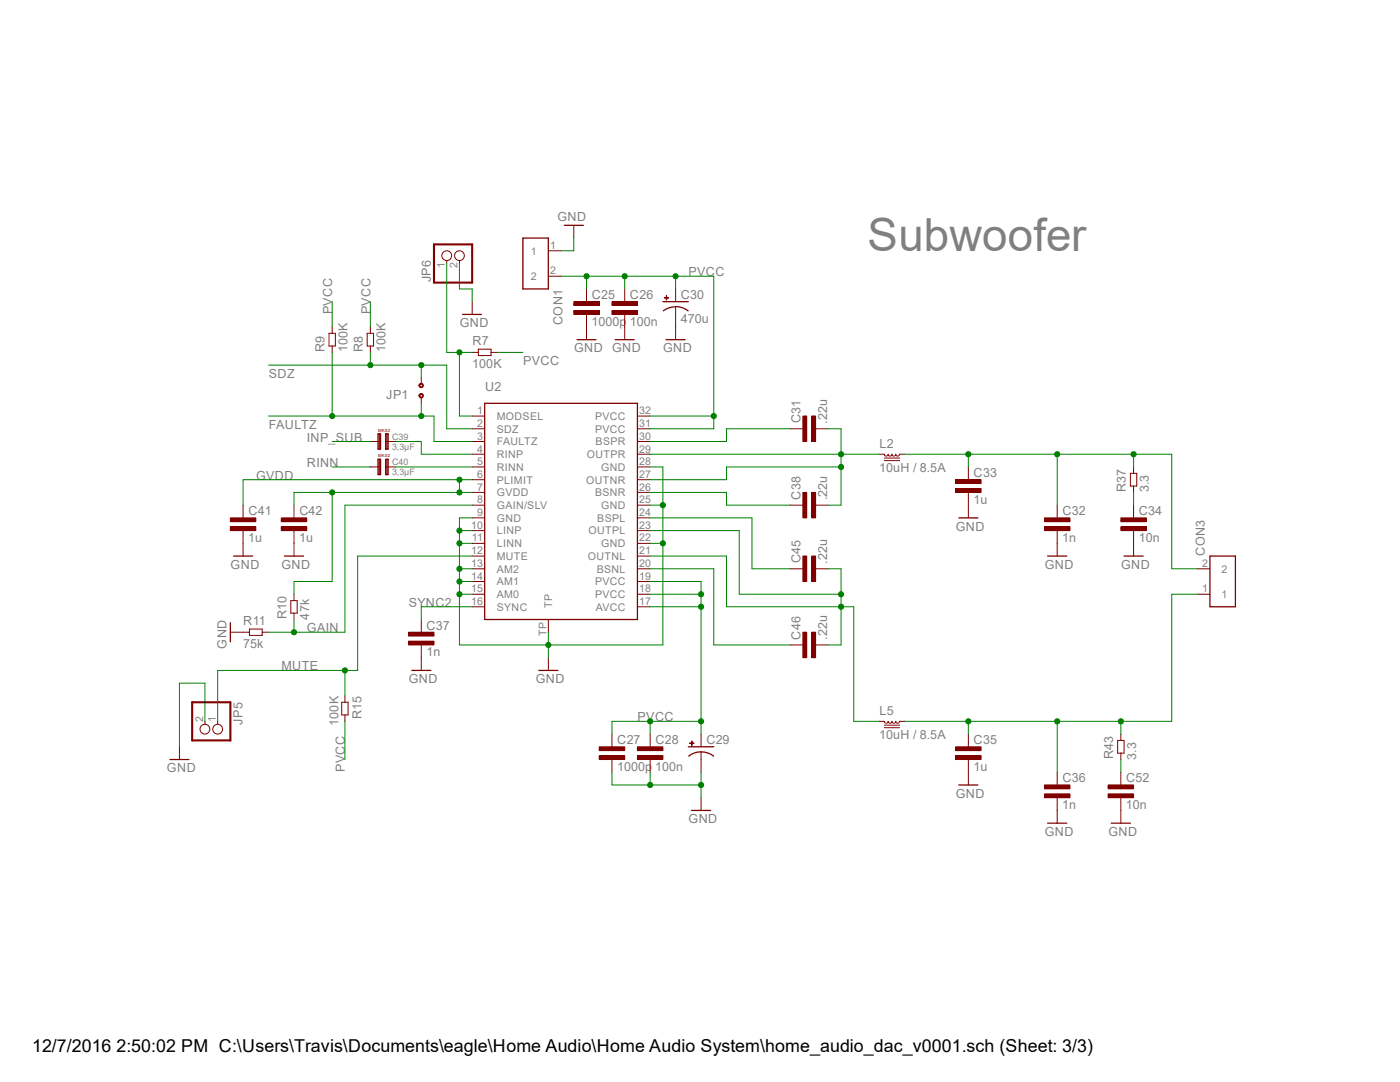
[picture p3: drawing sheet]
<svg xmlns="http://www.w3.org/2000/svg" width="279mm" height="216mm" viewBox="0 0 279 216" stroke-linecap="round" stroke-linejoin="round" font-family="sans-serif">
<g fill="none" stroke="#800000" stroke-width=".2">
<path d="M94.2 83h2.5M94.2 85.6h2.5M94.2 88.1h2.5M94.2 90.6h2.5M94.2 93.2h2.5M94.2 95.7h2.5M94.2 98.3h2.5M127.2 83h2.6M127.2 85.6h2.6M127.2 88.1h2.6M127.2 90.6h2.6M127.2 93.2h2.6"/>
<path d="M127.2 95.7h2.6M127.2 98.3h2.6M94.2 100.8h2.5M94.2 103.3h2.5M94.2 105.9h2.5M94.2 108.4h2.5M94.2 111h2.5M94.2 113.5h2.5M94.2 116h2.5M94.2 118.6h2.5M127.2 100.8h2.6M127.2 103.3h2.6"/>
<path d="M127.2 105.9h2.6M127.2 108.4h2.6M127.2 111h2.6M127.2 113.5h2.6M127.2 116h2.6M127.2 118.6h2.6M94.2 121.1h2.5M109.4 123.6v2.6M127.2 121.1h2.6"/>
</g>
<path d="M96.7 80.5h30.5v43.1h-30.5z" fill="none" stroke="#800000" stroke-width=".25"/>
<path d="M83.7 78.7l.2-.2 .5 .2 .1 .3-.3 .4h-.3l-.3-.4 .6-.3a.31 .31 0 0 1 .1 .3 .31 .31 0 0 1-.1 .2l-.6-.2z" fill-rule="evenodd" fill="#800000"/>
<path d="M83.7 78.7l.2-.2 .5 .2 .1 .3-.3 .4h-.3l-.3-.4 .6-.3a.31 .31 0 0 1 .1 .3 .31 .31 0 0 1-.1 .2l-.6-.2z" fill="none" stroke="#800000" stroke-width=".2"/>
<path d="M83.7 76.7l.2-.2 .5 .2 .1 .2-.3 .4h-.3l-.3-.4 .6-.2a.31 .31 0 0 1 .1 .2 .31 .31 0 0 1-.1 .3l-.6-.3z" fill-rule="evenodd" fill="#800000"/>
<g fill="none" stroke="#800000" stroke-width=".2">
<path d="M65.7 66.5h1.2v2.5h-1.2zM66.3 65.2v1.3M66.3 69v1.3M73.3 66.5h1.2v2.5h-1.2zM73.9 65.2v1.3M73.9 69v1.3M83.7 76.7l.2-.2 .5 .2 .1 .2-.3 .4h-.3l-.3-.4 .6-.2a.31 .31 0 0 1 .1 .2 .31 .31 0 0 1-.1 .3l-.6-.3zM84.1 75.4v1M84.1 79.5v1M94.2 70.3h1.3M95.5 69.7h2.5v1.3h-2.5zM98 70.3h1.3"/>
<path d="M73.9 88.1h2M73.9 93.2h2M77 88.1h2M77 93.2h2M48.5 100.8v2.5M48.5 105.9v2.5M109.4 131.2v2.6"/>
</g>
<path d="M75.4 86.6h.5v3h-.5zM75.4 91.7h.5v3h-.5zM75.7 86.6v3M75.7 91.7v3M77 86.6h.5v3h-.5zM77 91.7h.5v3h-.5zM77.2 86.6v3M77.2 91.7v3M107.5 133.8h3.8" fill="none" stroke="#800000" stroke-width=".25"/>
<path d="M46 103.3h5.1v.5h-5.1z" fill-rule="evenodd" fill="#800000"/>
<path d="M46 103.3h5.1v.5h-5.1z" fill="none" stroke="#800000" stroke-width=".2"/>
<path d="M46 105.4h5.1v.5h-5.1z" fill-rule="evenodd" fill="#800000"/>
<path d="M46 105.4h5.1v.5h-5.1zM46 105.1h5.1v.3h-5.1zM46 103.8h5.1v.3h-5.1zM48.5 108.4v2.6M58.7 100.8v2.5M58.7 105.9v2.5" fill="none" stroke="#800000" stroke-width=".2"/>
<path d="M46 105.2h5.1M46 104h5.1M46.6 111h3.8" fill="none" stroke="#800000" stroke-width=".25"/>
<path d="M56.1 103.3h5.1v.5h-5.1z" fill-rule="evenodd" fill="#800000"/>
<path d="M56.1 103.3h5.1v.5h-5.1z" fill="none" stroke="#800000" stroke-width=".2"/>
<path d="M56.1 105.4h5.1v.5h-5.1z" fill-rule="evenodd" fill="#800000"/>
<g fill="none" stroke="#800000" stroke-width=".2">
<path d="M89.2 52v.6M91.7 52v.6M109.4 50h2.6M109.4 55.1h2.6M114.5 45v2.5M117.1 57.7v2.5M94.2 60.2v2.5M117.1 62.7v2.5M56.1 105.4h5.1v.5h-5.1zM56.1 105.1h5.1v.3h-5.1zM56.1 103.8h5.1v.3h-5.1zM58 119.8h1.3v2.5h-1.3z"/>
<path d="M58.7 108.4v2.6M58.7 118.6v1.2M46 126.2h3.8M49.8 125.5h2.5v1.3h-2.5zM52.3 126.2h1.3M58.7 122.3v1.3M68.8 138.9v1.2M35.8 149v2.6M40.9 143.9v.6M43.4 143.9v.6M68.2 140.1h1.3v2.6h-1.3zM68.8 142.7v1.2"/>
<path d="M139.9 159.2v2.5"/>
<circle cx="89.2" cy="51" r=".98"/>
<circle cx="91.7" cy="51" r=".98"/>
<circle cx="40.9" cy="145.5" r=".98"/>
<circle cx="43.4" cy="145.5" r=".98"/>
</g>
<path d="M104.4 47.5h5v10.2h-5zM112.6 45h3.8M92.3 62.7h3.8M56.1 105.2h5.1M56.1 104h5.1M56.8 111h3.8M46 124.2v3.9M33.9 151.6h3.8M138 161.7h3.8" fill="none" stroke="#800000" stroke-width=".25"/>
<path d="M86.6 48.8h7.6v7.6h-7.6zM38.4 140.1h7.6v7.6h-7.6z" fill="none" stroke="#800000" stroke-width=".42"/>
<path d="M114.5 60.2h5.1v.5h-5.1z" fill-rule="evenodd" fill="#800000"/>
<path d="M114.5 60.2h5.1v.5h-5.1z" fill="none" stroke="#800000" stroke-width=".2"/>
<path d="M114.5 62.2h5.1v.5h-5.1z" fill-rule="evenodd" fill="#800000"/>
<path d="M124.7 57.7v2.5M114.5 62.2h5.1v.5h-5.1zM114.5 62h5.1v.2h-5.1zM114.5 60.7h5.1v.3h-5.1zM124.7 62.7v2.5" fill="none" stroke="#800000" stroke-width=".2"/>
<path d="M114.5 62.1h5.1M114.5 60.8h5.1" fill="none" stroke="#800000" stroke-width=".25"/>
<path d="M122.1 60.2h5.1v.5h-5.1z" fill-rule="evenodd" fill="#800000"/>
<path d="M122.1 60.2h5.1v.5h-5.1z" fill="none" stroke="#800000" stroke-width=".2"/>
<path d="M122.1 62.2h5.1v.5h-5.1z" fill-rule="evenodd" fill="#800000"/>
<path d="M122.1 62.2h5.1v.5h-5.1zM122.1 62h5.1v.2h-5.1zM122.1 60.7h5.1v.3h-5.1zM122.1 146.5v2.5M122.1 151.6v2.5" fill="none" stroke="#800000" stroke-width=".2"/>
<path d="M122.1 62.1h5.1M122.1 60.8h5.1" fill="none" stroke="#800000" stroke-width=".25"/>
<path d="M119.6 149h5.1v.5h-5.1z" fill-rule="evenodd" fill="#800000"/>
<path d="M119.6 149h5.1v.5h-5.1z" fill="none" stroke="#800000" stroke-width=".2"/>
<path d="M119.6 151h5.1v.6h-5.1z" fill-rule="evenodd" fill="#800000"/>
<path d="M119.6 151h5.1v.6h-5.1zM119.6 150.8h5.1v.2h-5.1zM119.6 149.5h5.1v.3h-5.1zM129.8 146.5v2.5M129.8 151.6v2.5" fill="none" stroke="#800000" stroke-width=".2"/>
<path d="M119.6 150.9h5.1M119.6 149.6h5.1" fill="none" stroke="#800000" stroke-width=".25"/>
<path d="M127.2 149h5.1v.5h-5.1z" fill-rule="evenodd" fill="#800000"/>
<path d="M127.2 149h5.1v.5h-5.1z" fill="none" stroke="#800000" stroke-width=".2"/>
<path d="M127.2 151h5.1v.6h-5.1z" fill-rule="evenodd" fill="#800000"/>
<path d="M117.1 65.2v2.6M124.7 65.2v2.6M127.2 151h5.1v.6h-5.1zM127.2 150.8h5.1v.2h-5.1zM127.2 149.5h5.1v.3h-5.1zM139.9 150v1.6" fill="none" stroke="#800000" stroke-width=".2"/>
<path d="M115.1 67.8h3.9M122.8 67.8h3.8M127.2 150.9h5.1M127.2 149.6h5.1M137.4 149h5.1M137.5 150.9a4 4 0 0 1 4.9 0" fill="none" stroke="#800000" stroke-width=".25"/>
<path d="M137.7 148.3h.8z" fill-rule="evenodd" fill="#800000"/>
<path d="M137.7 148.3h.8z" fill="none" stroke="#800000" stroke-width=".2"/>
<path d="M138 147.9l.1 .8z" fill-rule="evenodd" fill="#800000"/>
<path d="M134.8 61.2v1.5M138 147.9l.1 .8zM139.9 146.5v2.5M139.9 151.6v2.5" fill="none" stroke="#800000" stroke-width=".2"/>
<path d="M132.3 60.2h5.1M134.8 61.2a4 4 0 0 1 2.5 .8M134.8 61.2a4.1 4.1 0 0 0-2.4 .8" fill="none" stroke="#800000" stroke-width=".25"/>
<path d="M132.6 59.4l.8 .1z" fill-rule="evenodd" fill="#800000"/>
<path d="M132.6 59.4l.8 .1z" fill="none" stroke="#800000" stroke-width=".2"/>
<path d="M133 59l.1 .9z" fill-rule="evenodd" fill="#800000"/>
<path d="M133 59l.1 .9zM134.8 57.7v2.5M134.8 62.7v5.1M157.7 85.6h2.5M162.8 85.6h2.5" fill="none" stroke="#800000" stroke-width=".2"/>
<path d="M132.9 67.8h3.8" fill="none" stroke="#800000" stroke-width=".25"/>
<path d="M160.2 83h.5v5.1h-.5z" fill-rule="evenodd" fill="#800000"/>
<path d="M160.2 83h.5v5.1h-.5z" fill="none" stroke="#800000" stroke-width=".2"/>
<path d="M162.3 83h.5v5.1h-.5z" fill-rule="evenodd" fill="#800000"/>
<path d="M160.7 83h.3v5.1h-.3zM162 83h.3v5.1h-.3zM162.3 83h.5v5.1h-.5zM175.5 90.6h1v.2a.4 .4 0 0 0 .5 .2 .4 .4 0 0 0 .2-.4l.1 .2a.4 .4 0 0 0 .4 .2 .4 .4 0 0 0 .3-.4l.1 .2a.4 .4 0 0 0 .4 .2 .4 .4 0 0 0 .3-.4v.2a.4 .4 0 0 0 .5 .2 .4 .4 0 0 0 .2-.4h1.1M176.5 91.4h3M176.5 91.9h3M193.3 93.2v2.5M193.3 98.3v2.5" fill="none" stroke="#800000" stroke-width=".2"/>
<path d="M160.9 83v5.1M162.1 83v5.1" fill="none" stroke="#800000" stroke-width=".25"/>
<path d="M190.7 95.7h5.1v.5h-5.1z" fill-rule="evenodd" fill="#800000"/>
<path d="M190.7 95.7h5.1v.5h-5.1z" fill="none" stroke="#800000" stroke-width=".2"/>
<path d="M190.7 97.7h5.1v.6h-5.1z" fill-rule="evenodd" fill="#800000"/>
<path d="M190.7 97.7h5.1v.6h-5.1zM190.7 97.5h5.1v.2h-5.1zM190.7 96.2h5.1v.3h-5.1zM193.3 100.8v2.5M226.2 100.8v2.5M226.2 105.9v2.5" fill="none" stroke="#800000" stroke-width=".2"/>
<path d="M190.7 97.6h5.1M190.7 96.4h5.1M191.3 103.3h3.9" fill="none" stroke="#800000" stroke-width=".25"/>
<path d="M223.7 103.3h5.1v.5h-5.1z" fill-rule="evenodd" fill="#800000"/>
<path d="M223.7 103.3h5.1v.5h-5.1z" fill="none" stroke="#800000" stroke-width=".2"/>
<path d="M223.7 105.4h5.1v.5h-5.1z" fill-rule="evenodd" fill="#800000"/>
<path d="M225.6 94.4h1.3v2.6h-1.3zM226.2 93.2v1.2M226.2 97v1.3M157.7 100.8h2.5M162.8 100.8h2.5M223.7 105.4h5.1v.5h-5.1zM223.7 105.1h5.1v.3h-5.1zM223.7 103.8h5.1v.3h-5.1zM226.2 108.4v2.6" fill="none" stroke="#800000" stroke-width=".2"/>
<path d="M223.7 105.2h5.1M223.7 104h5.1M224.3 111h3.8" fill="none" stroke="#800000" stroke-width=".25"/>
<path d="M160.2 98.3h.5v5h-.5z" fill-rule="evenodd" fill="#800000"/>
<path d="M160.2 98.3h.5v5h-.5z" fill="none" stroke="#800000" stroke-width=".2"/>
<path d="M162.3 98.3h.5v5h-.5z" fill-rule="evenodd" fill="#800000"/>
<path d="M160.7 98.3h.3v5h-.3zM162 98.3h.3v5h-.3zM162.3 98.3h.5v5h-.5zM157.7 113.5h2.5M162.8 113.5h2.5" fill="none" stroke="#800000" stroke-width=".2"/>
<path d="M160.9 98.3v5M162.1 98.3v5" fill="none" stroke="#800000" stroke-width=".25"/>
<path d="M160.2 111h.5v5h-.5z" fill-rule="evenodd" fill="#800000"/>
<path d="M160.2 111h.5v5h-.5z" fill="none" stroke="#800000" stroke-width=".2"/>
<path d="M162.3 111h.5v5h-.5z" fill-rule="evenodd" fill="#800000"/>
<path d="M160.7 111h.3v5h-.3zM162 111h.3v5h-.3zM162.3 111h.5v5h-.5zM157.7 128.7h2.5M162.8 128.7h2.5" fill="none" stroke="#800000" stroke-width=".2"/>
<path d="M160.9 111v5M162.1 111v5" fill="none" stroke="#800000" stroke-width=".25"/>
<path d="M160.2 126.2h.5v5h-.5z" fill-rule="evenodd" fill="#800000"/>
<path d="M160.2 126.2h.5v5h-.5z" fill="none" stroke="#800000" stroke-width=".2"/>
<path d="M162.3 126.2h.5v5h-.5z" fill-rule="evenodd" fill="#800000"/>
<path d="M160.7 126.2h.3v5h-.3zM162 126.2h.3v5h-.3zM162.3 126.2h.5v5h-.5zM175.5 143.9h1v.2a.4 .4 0 0 0 .5 .2 .4 .4 0 0 0 .2-.4l.1 .2a.4 .4 0 0 0 .4 .2 .4 .4 0 0 0 .3-.4l.1 .2a.4 .4 0 0 0 .4 .2 .4 .4 0 0 0 .3-.4v.2a.4 .4 0 0 0 .5 .2 .4 .4 0 0 0 .2-.4h1.1M176.5 144.7h3M176.5 145.2h3M223.7 154.1v2.5M223.7 159.2v2.5" fill="none" stroke="#800000" stroke-width=".2"/>
<path d="M160.9 126.2v5M162.1 126.2v5" fill="none" stroke="#800000" stroke-width=".25"/>
<path d="M221.1 156.6h5.1v.5h-5.1z" fill-rule="evenodd" fill="#800000"/>
<path d="M221.1 156.6h5.1v.5h-5.1z" fill="none" stroke="#800000" stroke-width=".2"/>
<path d="M221.1 158.7h5.1v.5h-5.1z" fill-rule="evenodd" fill="#800000"/>
<path d="M211 100.8v2.5M211 105.9v2.5M238.9 118.6h2.6M238.9 113.5h2.6M221.1 158.7h5.1v.5h-5.1zM221.1 158.4h5.1v.3h-5.1zM221.1 157.1h5.1v.3h-5.1zM223.1 147.7h1.2v2.6h-1.2zM223.7 146.5v1.2M223.7 150.3v1.3M223.7 161.7v2.6" fill="none" stroke="#800000" stroke-width=".2"/>
<path d="M241.5 111h5v10.1h-5zM221.1 158.5h5.1M221.1 157.3h5.1M221.8 164.3h3.8" fill="none" stroke="#800000" stroke-width=".25"/>
<path d="M208.4 103.3h5.1v.5h-5.1z" fill-rule="evenodd" fill="#800000"/>
<path d="M208.4 103.3h5.1v.5h-5.1z" fill="none" stroke="#800000" stroke-width=".2"/>
<path d="M208.4 105.4h5.1v.5h-5.1z" fill-rule="evenodd" fill="#800000"/>
<path d="M208.4 105.4h5.1v.5h-5.1zM208.4 105.1h5.1v.3h-5.1zM208.4 103.8h5.1v.3h-5.1zM193.3 146.5v2.5M193.3 151.6v2.5" fill="none" stroke="#800000" stroke-width=".2"/>
<path d="M208.4 105.2h5.1M208.4 104h5.1" fill="none" stroke="#800000" stroke-width=".25"/>
<path d="M190.7 149h5.1v.5h-5.1z" fill-rule="evenodd" fill="#800000"/>
<path d="M190.7 149h5.1v.5h-5.1z" fill="none" stroke="#800000" stroke-width=".2"/>
<path d="M190.7 151h5.1v.6h-5.1z" fill-rule="evenodd" fill="#800000"/>
<path d="M190.7 151h5.1v.6h-5.1zM190.7 150.8h5.1v.2h-5.1zM190.7 149.5h5.1v.3h-5.1zM193.3 154.1v2.5M211 154.1v2.5M211 159.2v2.5" fill="none" stroke="#800000" stroke-width=".2"/>
<path d="M190.7 150.9h5.1M190.7 149.6h5.1M191.3 156.6h3.9" fill="none" stroke="#800000" stroke-width=".25"/>
<path d="M208.4 156.6h5.1v.5h-5.1z" fill-rule="evenodd" fill="#800000"/>
<path d="M208.4 156.6h5.1v.5h-5.1z" fill="none" stroke="#800000" stroke-width=".2"/>
<path d="M208.4 158.7h5.1v.5h-5.1z" fill-rule="evenodd" fill="#800000"/>
<path d="M211 108.4v2.6M84.1 123.6v2.6M84.1 128.7v2.5M208.4 158.7h5.1v.5h-5.1zM208.4 158.4h5.1v.3h-5.1zM208.4 157.1h5.1v.3h-5.1zM211 161.7v2.6" fill="none" stroke="#800000" stroke-width=".2"/>
<path d="M209.1 111h3.8M208.4 158.5h5.1M208.4 157.3h5.1M209.1 164.3h3.8" fill="none" stroke="#800000" stroke-width=".25"/>
<path d="M81.5 126.2h5.1v.5h-5.1z" fill-rule="evenodd" fill="#800000"/>
<path d="M81.5 126.2h5.1v.5h-5.1z" fill="none" stroke="#800000" stroke-width=".2"/>
<path d="M81.5 128.2h5.1v.5h-5.1z" fill-rule="evenodd" fill="#800000"/>
<path d="M81.5 128.2h5.1v.5h-5.1zM81.5 127.9h5.1v.3h-5.1zM81.5 126.7h5.1v.2h-5.1zM84.1 131.2v2.6" fill="none" stroke="#800000" stroke-width=".2"/>
<path d="M81.5 128.1h5.1M81.5 126.8h5.1M82.2 133.8h3.8" fill="none" stroke="#800000" stroke-width=".25"/>
<path d="M66.3 70.3v12.7h20.3v5.1h7.6M84.1 80.5v2.5" fill="none" stroke="#008000" stroke-width=".2"/>
<circle cx="84.1" cy="83" r=".51" fill="#008000"/>
<g fill="none" stroke="#008000" stroke-width=".2">
<path d="M53.6 83h12.7"/>
<circle cx="84.1" cy="83" r=".51"/>
</g>
<circle cx="66.3" cy="83" r=".51" fill="#008000"/>
<g fill="none" stroke="#008000" stroke-width=".2">
<path d="M73.9 70.3v2.6h15.3v12.7h5M84.1 72.9v2.5"/>
<circle cx="66.3" cy="83" r=".51"/>
</g>
<circle cx="84.1" cy="72.9" r=".51" fill="#008000"/>
<g fill="none" stroke="#008000" stroke-width=".2">
<path d="M53.6 72.9h20.3"/>
<circle cx="84.1" cy="72.9" r=".51"/>
</g>
<circle cx="73.9" cy="72.9" r=".51" fill="#008000"/>
<g fill="none" stroke="#008000" stroke-width=".2">
<path d="M89.2 70.3h5M91.7 70.3v12.7h2.5"/>
<circle cx="73.9" cy="72.9" r=".51"/>
</g>
<circle cx="91.7" cy="70.3" r=".51" fill="#008000"/>
<g fill="none" stroke="#008000" stroke-width=".2">
<path d="M89.2 52.6v17.7M132.3 108.4v20.3h-22.9M109.4 126.2v5"/>
<circle cx="91.7" cy="70.3" r=".51"/>
</g>
<circle cx="109.4" cy="128.7" r=".51" fill="#008000"/>
<g fill="none" stroke="#008000" stroke-width=".2">
<path d="M129.8 100.8h2.5v7.6h-2.5"/>
<circle cx="109.4" cy="128.7" r=".51"/>
</g>
<circle cx="132.3" cy="108.4" r=".51" fill="#008000"/>
<g fill="none" stroke="#008000" stroke-width=".2">
<path d="M129.8 93.2h2.5v7.6"/>
<circle cx="132.3" cy="108.4" r=".51"/>
</g>
<circle cx="132.3" cy="100.8" r=".51" fill="#008000"/>
<g fill="none" stroke="#008000" stroke-width=".2">
<path d="M91.7 105.9h2.5M94.2 103.3h-2.5v25.4h17.7"/>
<circle cx="132.3" cy="100.8" r=".51"/>
</g>
<circle cx="91.7" cy="105.9" r=".51" fill="#008000"/>
<g fill="none" stroke="#008000" stroke-width=".2">
<path d="M91.7 108.4h2.5"/>
<circle cx="91.7" cy="105.9" r=".51"/>
</g>
<circle cx="91.7" cy="108.4" r=".51" fill="#008000"/>
<g fill="none" stroke="#008000" stroke-width=".2">
<path d="M91.7 113.5h2.5"/>
<circle cx="91.7" cy="108.4" r=".51"/>
</g>
<circle cx="91.7" cy="113.5" r=".51" fill="#008000"/>
<g fill="none" stroke="#008000" stroke-width=".2">
<path d="M91.7 116h2.5"/>
<circle cx="91.7" cy="113.5" r=".51"/>
</g>
<circle cx="91.7" cy="116" r=".51" fill="#008000"/>
<g fill="none" stroke="#008000" stroke-width=".2">
<path d="M91.7 118.6h2.5"/>
<circle cx="91.7" cy="116" r=".51"/>
</g>
<circle cx="91.7" cy="118.6" r=".51" fill="#008000"/>
<g fill="none" stroke="#008000" stroke-width=".2">
<path d="M91.7 52.6v5.1h2.5v2.5M114.5 47.5v2.5h-2.5M40.9 143.9v-7.6h-5.1v12.7M122.1 154.1v2.5h17.8v-2.5M129.8 154.1v2.5"/>
<circle cx="91.7" cy="118.6" r=".51"/>
</g>
<circle cx="129.7" cy="156.6" r=".51" fill="#008000"/>
<g fill="none" stroke="#008000" stroke-width=".2">
<path d="M139.9 156.6v2.6"/>
<circle cx="129.7" cy="156.6" r=".51"/>
</g>
<circle cx="139.9" cy="156.6" r=".51" fill="#008000"/>
<g fill="none" stroke="#008000" stroke-width=".2">
<path d="M142.5 55.1v30.5h-12.7M66.3 60.2v5M73.9 60.2v5M99.3 70.3h5.1M129.8 83h12.7M68.8 143.9v7.7"/>
<circle cx="139.9" cy="156.6" r=".51"/>
</g>
<circle cx="142.4" cy="83" r=".51" fill="#008000"/>
<g fill="none" stroke="#008000" stroke-width=".2">
<path d="M112 55.1h30.5M117.1 55.1v2.6"/>
<circle cx="142.4" cy="83" r=".51"/>
</g>
<circle cx="117" cy="55.1" r=".51" fill="#008000"/>
<g fill="none" stroke="#008000" stroke-width=".2">
<path d="M124.7 55.1v2.6"/>
<circle cx="117" cy="55.1" r=".51"/>
</g>
<circle cx="124.7" cy="55.1" r=".51" fill="#008000"/>
<g fill="none" stroke="#008000" stroke-width=".2">
<path d="M134.8 55.1v2.6"/>
<circle cx="124.7" cy="55.1" r=".51"/>
</g>
<circle cx="134.8" cy="55.1" r=".51" fill="#008000"/>
<g fill="none" stroke="#008000" stroke-width=".2">
<path d="M129.8 116h10.1v5.1h-10.1M129.8 118.6h10.1"/>
<circle cx="134.8" cy="55.1" r=".51"/>
</g>
<circle cx="139.9" cy="118.6" r=".51" fill="#008000"/>
<circle cx="139.9" cy="118.6" r=".51" fill="none" stroke="#008000" stroke-width=".2"/>
<circle cx="139.9" cy="121.1" r=".51" fill="#008000"/>
<g fill="none" stroke="#008000" stroke-width=".2">
<path d="M139.9 121.1v22.8h-17.8v2.6M129.8 143.9v2.6"/>
<circle cx="139.9" cy="121.1" r=".51"/>
</g>
<circle cx="129.7" cy="143.9" r=".51" fill="#008000"/>
<g fill="none" stroke="#008000" stroke-width=".2">
<path d="M139.9 143.9v2.6"/>
<circle cx="129.7" cy="143.9" r=".51"/>
</g>
<circle cx="139.9" cy="143.9" r=".51" fill="#008000"/>
<g fill="none" stroke="#008000" stroke-width=".2">
<path d="M48.5 95.7h45.7M79 88.1h5.1v2.5h10.1M79 93.2h15.2M91.7 95.7v2.6h2.5"/>
<circle cx="139.9" cy="143.9" r=".51"/>
</g>
<circle cx="91.7" cy="95.7" r=".51" fill="#008000"/>
<g fill="none" stroke="#008000" stroke-width=".2">
<path d="M66.3 98.3h25.4"/>
<circle cx="91.7" cy="95.7" r=".51"/>
</g>
<circle cx="91.7" cy="98.3" r=".51" fill="#008000"/>
<g fill="none" stroke="#008000" stroke-width=".2">
<path d="M58.7 100.8v-2.5h7.6v17.7"/>
<circle cx="91.7" cy="98.3" r=".51"/>
</g>
<circle cx="66.3" cy="98.3" r=".51" fill="#008000"/>
<g fill="none" stroke="#008000" stroke-width=".2">
<path d="M48.5 95.7v5.1M66.3 116h-7.6v2.6M94.2 100.8h-25.4v25.4h-15.2M58.7 123.6v2.6"/>
<circle cx="66.3" cy="98.3" r=".51"/>
</g>
<circle cx="58.7" cy="126.2" r=".51" fill="#008000"/>
<g fill="none" stroke="#008000" stroke-width=".2">
<path d="M66.3 93.2h7.6M94.2 111h-22.8v22.8h-28M68.8 133.8v5.1"/>
<circle cx="58.7" cy="126.2" r=".51"/>
</g>
<circle cx="68.8" cy="133.8" r=".51" fill="#008000"/>
<g fill="none" stroke="#008000" stroke-width=".2">
<path d="M129.8 90.6h45.7M157.7 85.6h-12.7v2.5h-15.2M165.3 85.6h2.6v5M43.4 133.8v10.1"/>
<circle cx="68.8" cy="133.8" r=".51"/>
</g>
<circle cx="167.8" cy="90.6" r=".51" fill="#008000"/>
<g fill="none" stroke="#008000" stroke-width=".2">
<path d="M167.9 93.2h-22.9v2.5h-15.2M167.9 90.6v10.2h-2.6"/>
<circle cx="167.8" cy="90.6" r=".51"/>
</g>
<circle cx="167.8" cy="93.2" r=".51" fill="#008000"/>
<g fill="none" stroke="#008000" stroke-width=".2">
<path d="M180.6 90.6h12.7v2.6M211 90.6h15.2"/>
<circle cx="167.8" cy="93.2" r=".51"/>
</g>
<circle cx="193.2" cy="90.6" r=".51" fill="#008000"/>
<g fill="none" stroke="#008000" stroke-width=".2">
<path d="M193.3 90.6h17.7M226.2 93.2v-2.6h7.6v22.9h5.1"/>
<circle cx="193.2" cy="90.6" r=".51"/>
</g>
<circle cx="226.2" cy="90.6" r=".51" fill="#008000"/>
<g fill="none" stroke="#008000" stroke-width=".2">
<path d="M211 90.6v10.2"/>
<circle cx="226.2" cy="90.6" r=".51"/>
</g>
<circle cx="211" cy="90.6" r=".51" fill="#008000"/>
<g fill="none" stroke="#008000" stroke-width=".2">
<path d="M129.8 98.3h15.2v2.5h12.7M226.2 98.3v2.5M129.8 111h15.2v10.1h25.4v22.8M129.8 103.3h20.3v10.2h7.6M129.8 113.5h12.7v15.2h15.2M129.8 105.9h17.7v12.7h20.4v-5.1h-2.6M167.9 121.1v7.6h-2.6"/>
<circle cx="211" cy="90.6" r=".51"/>
</g>
<circle cx="167.8" cy="121.1" r=".51" fill="#008000"/>
<g fill="none" stroke="#008000" stroke-width=".2">
<path d="M167.9 118.6v2.5M170.4 143.9h5.1"/>
<circle cx="167.8" cy="121.1" r=".51"/>
</g>
<circle cx="167.8" cy="118.6" r=".51" fill="#008000"/>
<g fill="none" stroke="#008000" stroke-width=".2">
<path d="M180.6 143.9h53.2M223.7 143.9v2.6"/>
<circle cx="167.8" cy="118.6" r=".51"/>
</g>
<circle cx="223.7" cy="143.9" r=".51" fill="#008000"/>
<g fill="none" stroke="#008000" stroke-width=".2">
<path d="M193.3 143.9v2.6"/>
<circle cx="223.7" cy="143.9" r=".51"/>
</g>
<circle cx="193.2" cy="143.9" r=".51" fill="#008000"/>
<g fill="none" stroke="#008000" stroke-width=".2">
<path d="M211 143.9v10.2"/>
<circle cx="193.2" cy="143.9" r=".51"/>
</g>
<circle cx="211" cy="143.9" r=".51" fill="#008000"/>
<g fill="none" stroke="#008000" stroke-width=".2">
<path d="M66.3 88.1h7.6M238.9 118.6h-5.1v25.3M94.2 121.1h-10.1v2.5M223.7 151.6v2.5"/>
<circle cx="211" cy="143.9" r=".51"/>
</g>
<text font-size="9.1" fill="#808080" x="173.1" y="50">Subwoofer</text>
<text font-size="3.6" x="6.4" y="209.9">12/7/2016 2:50:02 PM C:\Users\Travis\Documents\eagle\Home Audio\Home Audio System\home_audio_dac_v0001.sch (Sheet: 3/3)</text>
<g font-size="2.5" fill="#808080">
<text x="111.3" y="44.2">GND</text>
<text x="86" y="56.3" transform="rotate(-90 86 56.3)">JP6</text>
<text x="118.1" y="59.7">C25</text>
<text x="125.7" y="59.7">C26</text>
<text x="135.9" y="59.6">C30</text>
<text x="137.4" y="55.1">PVCC</text>
<text x="66.3" y="62.7" transform="rotate(-90 66.3 62.7)">PVCC</text>
<text x="73.9" y="62.7" transform="rotate(-90 73.9 62.7)">PVCC</text>
<text x="91.7" y="65.2">GND</text>
<text x="112.2" y="64.9" transform="rotate(-90 112.2 64.9)">CON1</text>
<text x="118.1" y="65">1000p 100n</text>
<text x="135.8" y="64.4">470u</text>
<text x="64.8" y="70.3" transform="rotate(-90 64.8 70.3)">R9</text>
<text x="69.3" y="70.3" transform="rotate(-90 69.3 70.3)">100K</text>
<text x="72.4" y="70.3" transform="rotate(-90 72.4 70.3)">R8</text>
<text x="77" y="70.3" transform="rotate(-90 77 70.3)">100K</text>
<text x="94.3" y="68.8">R7</text>
<text x="114.6" y="70.3">GND</text>
<text x="122.2" y="70.3">GND</text>
<text x="132.3" y="70.3">GND</text>
<text x="53.6" y="75.4">SDZ</text>
<text x="94.2" y="73.4">100K</text>
<text x="96.8" y="77.9">U2</text>
<text x="104.4" y="72.9">PVCC</text>
<text x="77.1" y="79.7">JP1</text>
<text x="53.6" y="85.6">FAULTZ</text>
<text x="61.3" y="88.1">INP_SUB</text>
<text x="159.7" y="84.5" transform="rotate(-90 159.7 84.5)">C31</text>
<text x="165.1" y="84.5" transform="rotate(-90 165.1 84.5)">.22u</text>
<text x="175.5" y="89.4">L2</text>
<text x="51.1" y="95.7">GVDD</text>
<text x="61.3" y="93.2">RINN</text>
<text x="175.5" y="94.2">10uH / 8.5A</text>
<text x="194.3" y="95.2">C33</text>
<text x="159.7" y="99.7" transform="rotate(-90 159.7 99.7)">C38</text>
<text x="165.1" y="99.8" transform="rotate(-90 165.1 99.8)">.22u</text>
<text x="194.3" y="100.5">1u</text>
<text x="224.7" y="98.2" transform="rotate(-90 224.7 98.2)">R37</text>
<text x="229.3" y="98.3" transform="rotate(-90 229.3 98.3)">3.3</text>
<text x="49.6" y="102.8">C41</text>
<text x="59.7" y="102.8">C42</text>
<text x="190.8" y="105.9">GND</text>
<text x="212.1" y="102.8">C32</text>
<text x="227.3" y="102.8">C34</text>
<text x="46" y="113.5">GND</text>
<text x="49.5" y="108.2">1u</text>
<text x="56.2" y="113.5">GND</text>
<text x="59.7" y="108.2">1u</text>
<text x="159.7" y="112.4" transform="rotate(-90 159.7 112.4)">C45</text>
<text x="165.1" y="112.5" transform="rotate(-90 165.1 112.5)">.22u</text>
<text x="208.5" y="113.5">GND</text>
<text x="212" y="108.2">1n</text>
<text x="223.7" y="113.5">GND</text>
<text x="227.2" y="108.2">10n</text>
<text x="240.5" y="110.9" transform="rotate(-90 240.5 110.9)">CON3</text>
<text x="48.6" y="124.6">R11</text>
<text x="57.2" y="123.6" transform="rotate(-90 57.2 123.6)">R10</text>
<text x="61.7" y="123.6" transform="rotate(-90 61.7 123.6)">47k</text>
<text x="81.6" y="121.1">SYNC2</text>
<text x="85.1" y="125.6">C37</text>
<text x="45.2" y="129.4" transform="rotate(-90 45.2 129.4)">GND</text>
<text x="48.5" y="129.2">75k</text>
<text x="61.3" y="126.2">GAIN</text>
<text x="85.1" y="131">1n</text>
<text x="159.7" y="127.6" transform="rotate(-90 159.7 127.6)">C46</text>
<text x="165.1" y="127.7" transform="rotate(-90 165.1 127.7)">.22u</text>
<text x="56.2" y="133.8">MUTE</text>
<text x="81.6" y="136.3">GND</text>
<text x="106.9" y="136.3">GND</text>
<text x="72.1" y="143.5" transform="rotate(-90 72.1 143.5)">R15</text>
<text x="127.3" y="143.9">PVCC</text>
<text x="175.5" y="142.7">L5</text>
<text x="48.4" y="144.6" transform="rotate(-90 48.4 144.6)">JP5</text>
<text x="67.6" y="144.8" transform="rotate(-90 67.6 144.8)">100K</text>
<text x="123.2" y="148.5">C27</text>
<text x="130.8" y="148.5">C28</text>
<text x="141" y="148.4">C29</text>
<text x="175.5" y="147.5">10uH / 8.5A</text>
<text x="194.3" y="148.5">C35</text>
<text x="33.3" y="154.1">GND</text>
<text x="68.8" y="154.1" transform="rotate(-90 68.8 154.1)">PVCC</text>
<text x="123.1" y="153.8">1000p 100n</text>
<text x="194.3" y="153.8">1u</text>
<text x="222.2" y="151.5" transform="rotate(-90 222.2 151.5)">R43</text>
<text x="226.7" y="151.6" transform="rotate(-90 226.7 151.6)">3.3</text>
<text x="190.8" y="159.2">GND</text>
<text x="212" y="161.5">1n</text>
<text x="212.1" y="156.1">C36</text>
<text x="224.7" y="161.5">10n</text>
<text x="224.8" y="156.1">C52</text>
<text x="137.4" y="164.3">GND</text>
<text x="208.5" y="166.8">GND</text>
<text x="221.2" y="166.8">GND</text>
</g>
<g font-size="2.1" fill="#808080">
<text x="88.8" y="53.6" transform="rotate(-90 88.8 53.6)">1</text>
<text x="91.3" y="53.6" transform="rotate(-90 91.3 53.6)">2</text>
<text x="105.9" y="50.8">1</text>
<text x="109.8" y="49.7">1</text>
<text x="105.9" y="55.9">2</text>
<text x="109.8" y="54.7">2</text>
<text x="95.2" y="82.7">1</text>
<text x="99.1" y="83.8">MODSEL</text>
<text x="118.7" y="83.8">PVCC</text>
<text x="127.6" y="82.7">32</text>
<text x="95.2" y="85.2">2</text>
<text x="95.2" y="87.8">3</text>
<text x="99.1" y="86.3">SDZ</text>
<text x="99.1" y="88.9">FAULTZ</text>
<text x="118.7" y="86.3">PVCC</text>
<text x="118.9" y="88.9">BSPR</text>
<text x="127.6" y="87.8">30</text>
<text x="127.6" y="85.2">31</text>
<text x="95.2" y="90.3">4</text>
<text x="95.2" y="92.8">5</text>
<text x="95.2" y="95.4">6</text>
<text x="99.1" y="91.4">RINP</text>
<text x="99.1" y="93.9">RINN</text>
<text x="117.1" y="91.4">OUTPR</text>
<text x="120" y="93.9">GND</text>
<text x="127.6" y="95.4">27</text>
<text x="127.6" y="92.8">28</text>
<text x="127.6" y="90.3">29</text>
<text x="95.2" y="97.9">7</text>
<text x="95.2" y="100.4">8</text>
<text x="99.1" y="96.5">PLIMIT</text>
<text x="99.1" y="99">GVDD</text>
<text x="99.1" y="101.6">GAIN/SLV</text>
<text x="117" y="96.5">OUTNR</text>
<text x="118.7" y="99">BSNR</text>
<text x="120" y="101.6">GND</text>
<text x="127.6" y="100.4">25</text>
<text x="127.6" y="97.9">26</text>
<text x="94" y="105.5">10</text>
<text x="95.2" y="103">9</text>
<text x="99.1" y="104.1">GND</text>
<text x="99.1" y="106.6">LINP</text>
<text x="117.4" y="106.6">OUTPL</text>
<text x="119.2" y="104.1">BSPL</text>
<text x="127.6" y="105.5">23</text>
<text x="127.6" y="103">24</text>
<text x="94" y="110.6">12</text>
<text x="94" y="113.1">13</text>
<text x="94.2" y="108">11</text>
<text x="99.1" y="109.2">LINN</text>
<text x="99.1" y="111.7">MUTE</text>
<text x="117.3" y="111.7">OUTNL</text>
<text x="120" y="109.2">GND</text>
<text x="127.6" y="113.1">20</text>
<text x="127.6" y="110.6">21</text>
<text x="127.6" y="108">22</text>
<text x="239.9" y="113.1">2</text>
<text x="94" y="115.7">14</text>
<text x="94" y="118.2">15</text>
<text x="99.1" y="114.3">AM2</text>
<text x="99.1" y="116.8">AM1</text>
<text x="99.1" y="119.3">AM0</text>
<text x="118.7" y="119.3">PVCC</text>
<text x="118.7" y="116.8">PVCC</text>
<text x="119.1" y="114.3">BSNL</text>
<text x="127.6" y="118.2">18</text>
<text x="127.6" y="115.7">19</text>
<text x="239.9" y="118.2">1</text>
<text x="243.8" y="119.3">1</text>
<text x="243.8" y="114.3">2</text>
<text x="94" y="120.7">16</text>
<text x="99.1" y="121.9">SYNC</text>
<text x="110.2" y="121.2" transform="rotate(-90 110.2 121.2)">TP</text>
<text x="118.9" y="121.9">AVCC</text>
<text x="127.6" y="120.7">17</text>
<text x="109.1" y="126.8" transform="rotate(-90 109.1 126.8)">TP</text>
<text x="40.6" y="144.1" transform="rotate(-90 40.6 144.1)">2</text>
<text x="43.1" y="144.1" transform="rotate(-90 43.1 144.1)">1</text>
</g>
<g font-size="1.8" fill="#808080">
<text x="78.2" y="89.7">3,3µF</text>
<text x="78.3" y="87.7">C39</text>
<text x="78.2" y="94.8">3,3µF</text>
<text x="78.3" y="92.8">C40</text>
</g>
<g font-size=".8" fill="#800000">
<text x="75.4" y="86.2">MKS2</text>
<text x="75.4" y="91.3">MKS2</text>
</g>
</svg>
